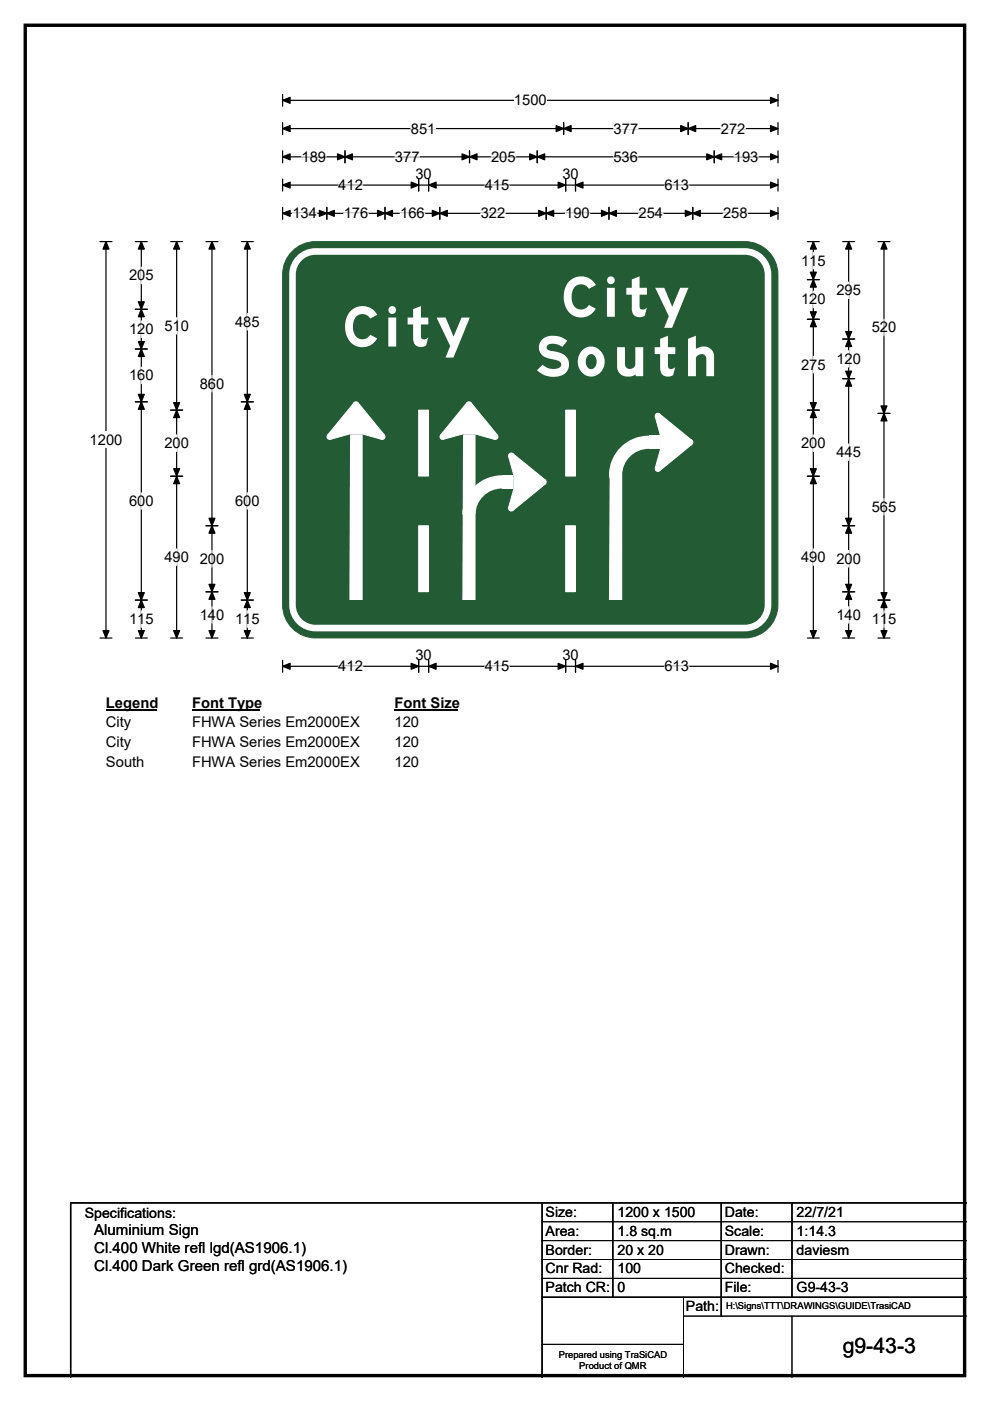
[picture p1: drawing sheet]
<svg xmlns="http://www.w3.org/2000/svg" width="210mm" height="297mm" viewBox="0 0 210 297" stroke-linecap="round" stroke-linejoin="round" font-family="sans-serif">
<path d="M5.4 5.4h199.2v286.3h-199.2z" fill="none" stroke="#000" stroke-width=".72"/>
<path d="M59.9 21.3h105.1M59.9 20v2.5M165 20v2.5" fill="none" stroke="#000" stroke-width=".25"/>
<path d="M59.9 21.3l1.6-.7v1.3zM163.4 20.6l1.6 .7-1.6 .6z" fill="#000" stroke="#000" stroke-width=".25"/>
<path d="M109 19.5h7v3.5h-7z" fill="#fff"/>
<g fill="none" stroke="#000" stroke-width=".25">
<path d="M59.9 27.3h105.1M59.9 26v2.5M59.9 32v2.5M59.9 38v2.5M59.9 33.3h105.1M59.9 39.2h105.1M73.2 32v2.5M88.8 38v2.5M90.9 38v2.5M99.6 32v2.5M113.9 32v2.5M119.5 26v2.5"/>
<path d="M120 38v2.5M122.1 38v2.5M146 26v2.5M151.5 32v2.5M165 38v2.5M165 26v2.5M165 32v2.5M21.2 51.2h2.5M22.5 51.2v84.1M59.9 44v2.5M59.9 45.2h105.1M69.3 44v2.5"/>
<path d="M81.7 44v2.5M93.3 44v2.5M115.8 44v2.5M129.2 44v2.5M146.9 44v2.5M165 44v2.5M21.2 135.3h2.5M59.9 140v2.5M88.8 140v2.5M90.9 140v2.5M120 140v2.5M122.1 140v2.5"/>
<path d="M165 140v2.5M59.9 141.3h105.1"/>
</g>
<g fill="#000" stroke="#000" stroke-width=".25">
<path d="M59.9 27.3l1.6-.7v1.3zM59.9 33.3l1.6-.7v1.3zM59.9 39.2l1.6-.6v1.3zM73.2 33.3l1.6-.7v1.3zM71.6 32.6l1.6 .7-1.6 .6zM87.2 38.6l1.6 .6-1.6 .7zM90.9 39.2l1.6-.6v1.3zM98 32.6l1.6 .7-1.6 .6zM99.6 33.3l1.6-.7v1.3zM112.4 32.6l1.5 .7-1.5 .6zM113.9 33.3l1.6-.7v1.3zM119.5 27.3l1.6-.7v1.3z"/>
<path d="M118 26.6l1.5 .7-1.5 .6zM118.4 38.6l1.6 .6-1.6 .7zM122.1 39.2l1.6-.6v1.3zM144.4 26.6l1.6 .7-1.6 .6zM146 27.3l1.6-.7v1.3zM149.9 32.6l1.6 .7-1.6 .6zM151.5 33.3l1.6-.7v1.3zM163.4 26.6l1.6 .7-1.6 .6zM163.4 32.6l1.6 .7-1.6 .6zM163.4 38.6l1.6 .6-1.6 .7zM22.5 51.2l.6 1.6h-1.3zM59.9 45.2l1.6-.6v1.3z"/>
<path d="M69.3 45.2l1.6-.6v1.3zM67.7 44.6l1.6 .6-1.6 .7zM80.1 44.6l1.6 .6-1.6 .7zM81.7 45.2l1.5-.6v1.3zM91.7 44.6l1.6 .6-1.6 .7zM93.3 45.2l1.6-.6v1.3zM114.3 44.6l1.5 .6-1.5 .7zM115.8 45.2l1.6-.6v1.3zM127.6 44.6l1.6 .6-1.6 .7zM129.2 45.2l1.5-.6v1.3zM145.4 44.6l1.5 .6-1.5 .7zM146.9 45.2l1.6-.6v1.3z"/>
<path d="M163.4 44.6l1.6 .6-1.6 .7zM21.8 133.7h1.3l-.6 1.6zM59.9 141.3l1.6-.7v1.3zM87.2 140.6l1.6 .7-1.6 .6zM90.9 141.3l1.6-.7v1.3zM118.4 140.6l1.6 .7-1.6 .6zM122.1 141.3l1.6-.7v1.3zM163.4 140.6l1.6 .7-1.6 .6z"/>
</g>
<g fill="none" stroke="#fff" stroke-width=".25">
<path d="M64 33.3h5.2M71.8 39.2h5.2M83.8 33.3h5.2M87.1 27.3h5.3M102.8 39.2h5.2M104.2 33.3h5.2M130.1 33.3h5.2M130.2 27.3h5.2M140.9 39.2h5.2M152.9 27.3h5.2M155.7 33.3h5.2M62 45.2h5.2"/>
<path d="M72.9 45.2h5.2M84.9 45.2h5.2M102 45.2h5.2M119.9 45.2h5.2M135.4 45.2h5.3M153.4 45.2h5.2M71.8 141.3h5.2M102.8 141.3h5.2M140.9 141.3h5.2"/>
</g>
<path d="M19 91.5h7v3.5h-7z" fill="#fff"/>
<g fill="none" stroke="#000" stroke-width=".25">
<path d="M28.7 51.2h2.5M30 51.2v84.1M36.2 51.2h2.5M37.5 51.2v84.1M43.7 51.2h2.5M45 51.2v84.1M51.2 51.2h2.5M52.5 51.2v84.1M171.2 51.2h2.6M171.2 59.3h2.6M172.5 51.2v84.1M178.7 51.2h2.6"/>
<path d="M180 51.2v84.1M186.2 51.2h2.6M187.5 51.2v84.1M28.7 65.6h2.5M28.7 74h2.5M171.2 67.7h2.6M178.7 71.9h2.6M28.7 85.2h2.5M36.2 87h2.5M51.2 85.2h2.5M171.2 87h2.6M178.7 80.3h2.6"/>
<path d="M186.2 87.7h2.6M36.2 101h2.5M43.7 111.5h2.5M171.2 101h2.6M178.7 111.5h2.6M28.7 127.2h2.5M28.7 135.3h2.5M36.2 135.3h2.5M43.7 135.3h2.5M43.7 125.5h2.5M51.2 127.2h2.5M51.2 135.3h2.5"/>
<path d="M171.2 135.3h2.6M178.7 135.3h2.6M178.7 125.5h2.6M186.2 127.2h2.6M186.2 135.3h2.6"/>
</g>
<g fill="#000" stroke="#000" stroke-width=".25">
<path d="M30 51.2l.6 1.6h-1.3zM37.5 51.2l.6 1.6h-1.3zM45 51.2l.6 1.6h-1.3zM52.5 51.2l.6 1.6h-1.3zM172.5 59.3l.6 1.6h-1.2zM172.5 51.2l.6 1.6h-1.2zM171.9 57.7h1.2l-.6 1.6zM180 51.2l.6 1.6h-1.2zM187.5 51.2l.6 1.6h-1.2zM30 65.6l.6 1.6h-1.3zM29.3 72.4h1.3l-.6 1.6zM29.3 64h1.3l-.6 1.6z"/>
<path d="M30 74l.6 1.6h-1.3zM171.9 66.1h1.2l-.6 1.6zM172.5 67.7l.6 1.6h-1.2zM180 71.9l.6 1.6h-1.2zM179.4 70.3h1.2l-.6 1.6zM29.3 83.6h1.3l-.6 1.6zM30 85.2l.6 1.6h-1.3zM37.5 87l.6 1.5h-1.3zM36.8 85.4h1.3l-.6 1.6zM52.5 85.2l.6 1.6h-1.3zM51.8 83.6h1.3l-.6 1.6zM171.9 85.4h1.2l-.6 1.6z"/>
<path d="M172.5 87l.6 1.5h-1.2zM179.4 78.7h1.2l-.6 1.6zM180 80.3l.6 1.6h-1.2zM187.5 87.7l.6 1.5h-1.2zM186.9 86.1h1.2l-.6 1.6zM36.8 99.4h1.3l-.6 1.6zM37.5 101l.6 1.6h-1.3zM45 111.5l.6 1.6h-1.3zM44.3 109.9h1.3l-.6 1.6zM171.9 99.4h1.2l-.6 1.6zM172.5 101l.6 1.6h-1.2zM179.4 109.9h1.2l-.6 1.6z"/>
<path d="M180 111.5l.6 1.6h-1.2zM29.3 125.6h1.3l-.6 1.6zM30 127.2l.6 1.6h-1.3zM29.3 133.7h1.3l-.6 1.6zM36.8 133.7h1.3l-.6 1.6zM44.3 123.9h1.3l-.6 1.6zM45 125.5l.6 1.6h-1.3zM44.3 133.7h1.3l-.6 1.6zM51.8 125.6h1.3l-.6 1.6zM52.5 127.2l.6 1.6h-1.3zM51.8 133.7h1.3l-.6 1.6zM171.9 133.7h1.2l-.6 1.6z"/>
<path d="M179.4 123.9h1.2l-.6 1.6zM180 125.5l.6 1.6h-1.2zM179.4 133.7h1.2l-.6 1.6zM186.9 125.6h1.2l-.6 1.6zM187.5 127.2l.6 1.6h-1.2zM186.9 133.7h1.2l-.6 1.6z"/>
</g>
<g fill="none" stroke="#fff" stroke-width=".25">
<path d="M30 56.6v3.6M172.5 53.5v3.5M180 59.8v3.5M30 68v3.5M30 77.9v3.4M37.5 67.4v3.4M45 79.6v3.5M52.5 66.5v3.5M172.5 61.7v3.5M172.5 75.6v3.5M180 74.3v3.5M187.5 67.7v3.5"/>
<path d="M37.5 92.2v3.5M172.5 92.2v3.5M180 94.1v3.5M30 104.5v3.4M37.5 116.4v3.5M45 116.7v3.5M52.5 104.5v3.4M172.5 116.4v3.5M180 116.7v3.5M187.5 105.7v3.5M30 129.5v3.5M45 128.6v3.5"/>
<path d="M52.5 129.5v3.5M180 128.6v3.5M187.5 129.5v3.5"/>
</g>
<path d="M22.5 147.3h10.7v3.4h-10.7z" fill="#fff"/>
<path d="M22.5 150.5h10.7" fill="none" stroke="#000" stroke-width=".32"/>
<path d="M40.7 147.3h14.4v3.4h-14.4z" fill="#fff"/>
<path d="M40.7 150.5h14.4" fill="none" stroke="#000" stroke-width=".32"/>
<path d="M83.7 147.3h13.5v3.4h-13.5z" fill="#fff"/>
<path d="M83.7 150.5h13.5" fill="none" stroke="#000" stroke-width=".32"/>
<g fill="#fff">
<path d="M22.5 151.4h5.3v3.5h-5.3z"/>
<path d="M40.7 151.4h35.5v3.5h-35.5z"/>
<path d="M83.7 151.4h5.2v3.5h-5.2z"/>
<path d="M22.5 155.6h5.3v3.5h-5.3z"/>
<path d="M40.7 155.6h35.5v3.5h-35.5z"/>
<path d="M83.7 155.6h5.2v3.5h-5.2z"/>
<path d="M22.5 159.8h8.1v3.5h-8.1z"/>
<path d="M40.7 159.8h35.5v3.5h-35.5z"/>
<path d="M83.7 159.8h5.2v3.5h-5.2z"/>
</g>
<path d="M62.3 52.9a7 7 0 0 1 4.6-1.7h91.1a7 7 0 0 1 7 7v70a7 7 0 0 1-7 7.1h-91.1a7 7 0 0 1-7-7.1v-70a7 7 0 0 1 2.4-5.3z" fill-rule="evenodd" fill="#225b34" stroke="#225b34" stroke-width=".21"/>
<path d="M63.8 54.5a4.9 4.9 0 0 1 3.1-1.2h91.1a4.9 4.9 0 0 1 4.9 4.9v70a4.9 4.9 0 0 1-4.9 5h-91.1a4.9 4.9 0 0 1-4.9-5v-70a4.9 4.9 0 0 1 1.8-3.7z" fill="none" stroke="#fff" stroke-width="1.4"/>
<path d="M74.3 92h2.6v35.2h-2.8z" fill="#fff"/>
<g fill="#225b34" stroke="#225b34" stroke-width=".21">
<path d="M74.1 85.2h2.8v6.8h-2.8z" fill-rule="evenodd"/>
<path d="M94.8 109.2h9.4v4.7h-9.4z" fill-rule="evenodd"/>
</g>
<g fill="#fff" stroke="#fff" stroke-width=".21">
<path d="M75.1 85.4h.8l5.6 6.8-.5 1-4.1-1.2h-2.8l-4.1 1.2-.5-1z" fill-rule="evenodd"/>
<circle cx="81.1" cy="92.6" r=".55"/>
<circle cx="75.5" cy="85.7" r=".55"/>
<circle cx="69.9" cy="92.6" r=".55"/>
</g>
<path d="M106.5 102.2a7 7 0 0 0-7.1 7" fill="none" stroke="#fff" stroke-width="2.8"/>
<path d="M106.5 100.8h2.5v2.8h-2.5z" fill="#fff"/>
<path d="M109 100.8h6.9v2.8h-6.9z" fill-rule="evenodd" fill="#225b34" stroke="#225b34" stroke-width=".21"/>
<g fill="#fff" stroke="#fff" stroke-width=".21">
<path d="M107.9 96.7l.9-.5 6.9 5.6v.8l-6.9 5.6-.9-.5 1.1-4.1v-2.8z" fill-rule="evenodd"/>
<circle cx="108.4" cy="107.8" r=".55"/>
<circle cx="115.3" cy="102.2" r=".55"/>
<circle cx="108.4" cy="96.6" r=".55"/>
</g>
<path d="M98.2 92h2.7v35.2h-2.8z" fill="#fff"/>
<path d="M98.1 85.2h2.8v6.8h-2.8z" fill-rule="evenodd" fill="#225b34" stroke="#225b34" stroke-width=".21"/>
<g fill="#fff" stroke="#fff" stroke-width=".21">
<path d="M99 85.4h.9l5.6 6.8-.6 1-4-1.2h-2.8l-4.1 1.2-.5-1z" fill-rule="evenodd"/>
<circle cx="105.1" cy="92.6" r=".55"/>
<circle cx="99.5" cy="85.7" r=".55"/>
<circle cx="93.9" cy="92.6" r=".55"/>
</g>
<path d="M129.3 100.8h2.7v26.4h-2.8z" fill="#fff"/>
<path d="M137.6 93.8a7 7 0 0 0-7 7" fill="none" stroke="#fff" stroke-width="2.8"/>
<path d="M137.6 92.4h2.5v2.8h-2.5z" fill="#fff"/>
<path d="M140.1 92.4h6.9v2.8h-6.9z" fill-rule="evenodd" fill="#225b34" stroke="#225b34" stroke-width=".21"/>
<g fill="#fff" stroke="#fff" stroke-width=".21">
<path d="M139 88.3l.9-.5 6.8 5.6v.8l-6.8 5.6-.9-.5 1.1-4.1v-2.8z" fill-rule="evenodd"/>
<circle cx="139.5" cy="99.4" r=".55"/>
<circle cx="146.4" cy="93.8" r=".55"/>
<circle cx="139.5" cy="88.2" r=".55"/>
</g>
<path d="M88.8 87h2.1v13.9h-2.1z" fill="#fff"/>
<path d="M88.8 87h2.1v13.9h-2.1z" fill="none" stroke="#fff" stroke-width=".21"/>
<path d="M88.8 111.5h2.1v14h-2.1z" fill="#fff"/>
<path d="M88.8 111.5h2.1v14h-2.1z" fill="none" stroke="#fff" stroke-width=".21"/>
<path d="M120 87h2v13.9h-2z" fill="#fff"/>
<path d="M120 87h2v13.9h-2z" fill="none" stroke="#fff" stroke-width=".21"/>
<path d="M120 111.5h2v14h-2z" fill="#fff"/>
<path d="M120 111.5h2v14h-2z" fill="none" stroke="#fff" stroke-width=".21"/>
<path d="M115 255v37M130 255v20M153 255v24M168 255v20M205 255h-190v37M115 275h90" fill="none" stroke="#000" stroke-width=".3"/>
<path d="M115 259h90M115 263h90M115 267h90M115 271h90M145 279h60M145 275v17M168 279v13M115 285h30" fill="none" stroke="#000" stroke-width=".21"/>
<g font-size="11.7" fill="#fff">
<text x="118.7" y="67.2">City</text>
<text x="72.3" y="73.5">City</text>
<text x="113" y="79.8">South</text>
</g>
<text font-size="4.5" x="178.7" y="286.9">g9-43-3</text>
<g font-size="3.2">
<text x="20" y="261.9">Aluminium Sign</text>
<text x="20" y="265.7">Cl.400 White refl lgd(AS1906.1)</text>
<text x="20" y="269.6">Cl.400 Dark Green refl grd(AS1906.1)</text>
</g>
<g font-size="3.1">
<text x="109" y="22.3">1500</text>
<text x="87.1" y="28.3">851</text>
<text x="130.2" y="28.3">377</text>
<text x="152.9" y="28.3">272</text>
<text x="64" y="34.3">189</text>
<text x="83.8" y="34.3">377</text>
<text x="104.2" y="34.3">205</text>
<text x="130.1" y="34.3">536</text>
<text x="155.7" y="34.3">193</text>
<text x="71.8" y="40.3">412</text>
<text x="88.1" y="37.8">30</text>
<text x="102.8" y="40.3">415</text>
<text x="119.3" y="37.8">30</text>
<text x="140.9" y="40.3">613</text>
<text x="62" y="46.3">134</text>
<text x="72.9" y="46.3">176</text>
<text x="84.9" y="46.3">166</text>
<text x="102" y="46.3">322</text>
<text x="119.9" y="46.3">190</text>
<text x="135.4" y="46.3">254</text>
<text x="153.4" y="46.3">258</text>
<text x="27.4" y="59.4">205</text>
<text x="169.9" y="56.3">115</text>
<text x="169.9" y="64.5">120</text>
<text x="177.4" y="62.6">295</text>
<text x="27.4" y="70.8">120</text>
<text x="34.9" y="70.1">510</text>
<text x="49.8" y="69.3">485</text>
<text x="184.9" y="70.5">520</text>
<text x="177.4" y="77.1">120</text>
<text x="27.4" y="80.6">160</text>
<text x="42.4" y="82.4">860</text>
<text x="169.9" y="78.4">275</text>
<text x="19" y="94.3">1200</text>
<text x="34.9" y="95">200</text>
<text x="169.9" y="95">200</text>
<text x="177.4" y="96.9">445</text>
<text x="27.4" y="107.3">600</text>
<text x="49.8" y="107.3">600</text>
<text x="184.9" y="108.5">565</text>
<text x="34.9" y="119.2">490</text>
<text x="42.4" y="119.5">200</text>
<text x="169.9" y="119.2">490</text>
<text x="177.4" y="119.5">200</text>
<text x="42.4" y="131.4">140</text>
<text x="177.4" y="131.4">140</text>
<text x="27.4" y="132.3">115</text>
<text x="49.8" y="132.3">115</text>
<text x="184.9" y="132.3">115</text>
<text x="71.8" y="142.3">412</text>
<text x="88.1" y="139.9">30</text>
<text x="102.8" y="142.3">415</text>
<text x="119.3" y="139.9">30</text>
<text x="140.9" y="142.3">613</text>
<text x="22.5" y="150.1">Legend</text>
<text x="22.5" y="154.2">City</text>
<text x="40.7" y="150.1">Font Type</text>
<text x="40.7" y="154.2">FHWA Series Em2000EX</text>
<text x="83.7" y="150.1">Font Size</text>
<text x="83.7" y="154.2">120</text>
<text x="22.5" y="158.4">City</text>
<text x="40.7" y="158.4">FHWA Series Em2000EX</text>
<text x="83.7" y="158.4">120</text>
<text x="22.5" y="162.6">South</text>
<text x="40.7" y="162.6">FHWA Series Em2000EX</text>
<text x="83.7" y="162.6">120</text>
</g>
<g font-size="3">
<text x="115.7" y="258">Size:</text>
<text x="131" y="258">1200 x 1500</text>
<text x="153.7" y="258">Date:</text>
<text x="169" y="258">22/7/21</text>
<text x="18" y="258.2">Specifications:</text>
<text x="115.7" y="262">Area:</text>
<text x="131" y="262">1.8 sq.m</text>
<text x="153.7" y="262">Scale:</text>
<text x="169" y="262">1:14.3</text>
<text x="115.7" y="266">Border:</text>
<text x="115.7" y="270">Cnr Rad:</text>
<text x="131" y="266">20 x 20</text>
<text x="131" y="270">100</text>
<text x="153.7" y="266">Drawn:</text>
<text x="153.7" y="270">Checked:</text>
<text x="169" y="266">daviesm</text>
<text x="115.7" y="274">Patch CR:</text>
<text x="131" y="274">0</text>
<text x="153.7" y="274">File:</text>
<text x="169" y="274">G9-43-3</text>
<text x="145.5" y="278">Path:</text>
</g>
<g font-size="2">
<text x="154" y="277.6">H:\Signs\TTT\DRAWINGS\GUIDE\TrasiCAD</text>
<text x="118.5" y="287.8">Prepared using TraSiCAD</text>
<text x="122.9" y="290.2">Product of QMR</text>
</g>
</svg>
